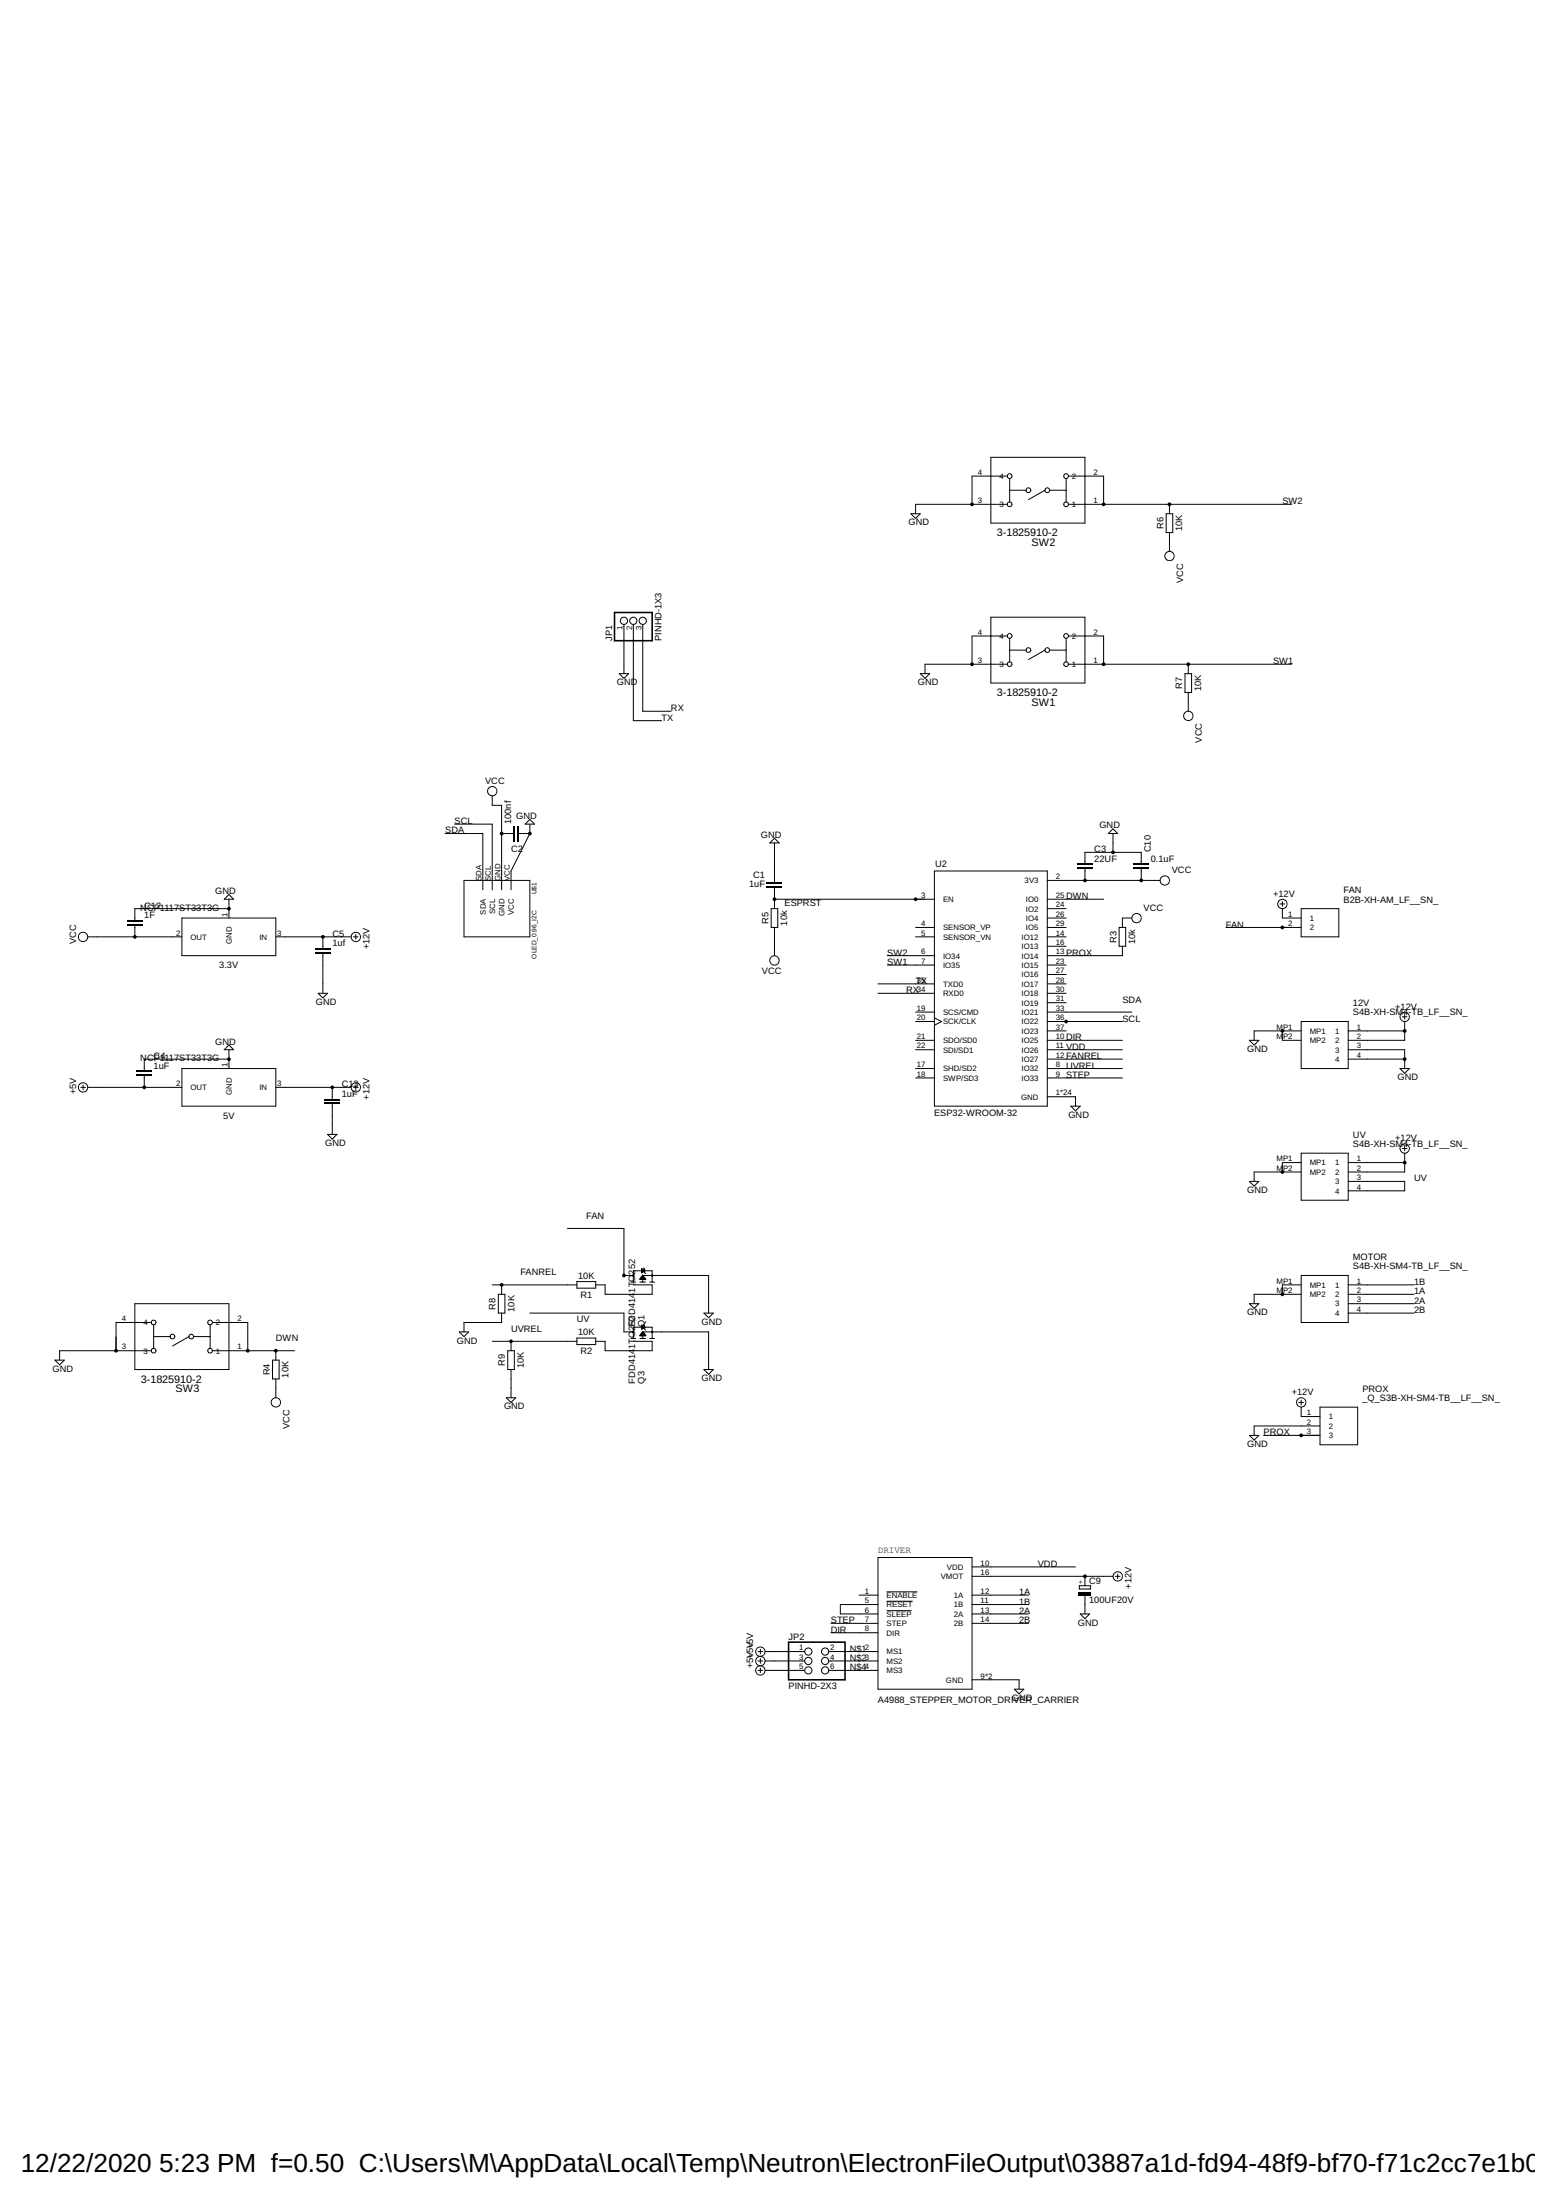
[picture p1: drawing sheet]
<svg xmlns="http://www.w3.org/2000/svg" width="210mm" height="297mm" viewBox="0 0 210 297" stroke-linecap="round" stroke-linejoin="round" font-family="sans-serif">
<g fill="none" stroke="#000" stroke-width=".13">
<path d="M123 69.4h1.2l-.6 .6zM133.8 61.7h12.7v8.9h-12.7zM136 64.3h-4.8v3.8M136 68.1h-12.4v1.3M136.3 64.6v3.2M136.3 66.2h2.2M141.1 66.2a.32 .32 0 0 1 .3-.3 .32 .32 0 0 1 .3 .3M141.1 66.2a.32 .32 0 0 0 .3 .3 .32 .32 0 0 0 .3-.3M141.1 66.2l-2.3 1.3M141.7 66.2h2.2M143.9 64.6v3.2M144.2 68.1h30.2"/>
<path d="M144.2 64.3h4.8v3.8M157.4 69.4h.9v2.5h-.9zM157.9 68.1v1.3M157.9 71.9v2.5M83.6 91h1.3l-.7 .6zM84.2 84.3v6.7M85.5 84.3v13h3.8M86.8 84.3v11.7h3.8M124.2 91h1.3l-.6 .6zM133.8 83.3h12.7v8.9h-12.7zM136 85.9h-4.8v3.8M136 89.7h-11.1v1.3"/>
<path d="M136.3 86.2v3.2M136.3 87.8h2.2M141.1 87.8a.32 .32 0 0 1 .3-.4 .32 .32 0 0 1 .3 .4M141.1 87.8a.32 .32 0 0 0 .3 .3 .32 .32 0 0 0 .3-.3M141.1 87.8l-2.3 1.2M141.7 87.8h2.2M143.9 86.2v3.2M144.2 89.7h30.2M144.2 85.9h4.8v3.8M160 91h.8v2.5h-.8zM160.4 89.7v1.3M160.4 93.5v2.5"/>
<path d="M60.1 112.5h5.1v7.6M61.4 111.3h5v8.8M62.6 118.9h8.9v7.6h-8.9zM66.4 107.5v1.2h1.3v11.4M67.7 112.5h1.5M70 112.5h1.5M71.5 111.3v1.2M71.5 112.5l-2.5 5.1v2.5M71.5 110.6l.7 .7h-1.3zM104.5 113.8v5.3M104.5 119.9v2.8M104.5 113.2l.7 .6h-1.3z"/>
<path d="M126.1 117.6h15.3v31.8h-15.3zM141.4 118.9h15.2M146.5 116.6v-1.5h7.6v1.5M146.5 117.3v1.6M150.2 111.9l.7 .6h-1.3zM150.2 112.5v2.6M154.1 117.3v1.6M11.9 126.5h12.7M18.2 125v1.5M24.6 124h12.6v5h-12.6zM30.9 122.7h-12.7v1.5M30.9 121.4v2.6"/>
<path d="M30.9 120.8l.6 .6h-1.2zM37.2 126.5h10.2M42.9 134.1h1.3l-.6 .6zM43.6 126.5v1.5M43.6 128.8v5.3M47.7 126.5h.6M48 126.2v.6M104.1 122.7h.9v2.5h-.9zM104.5 125.2v3.8M104.5 121.4h21.6M118.5 134.1h7.6M118.5 132.8h7.6"/>
<path d="M119.8 129h6.3M119.8 130.3h6.3M123.6 126.5h2.5M123.6 125.2h2.5M123.6 137.9h2.5M123.6 136.7h2.5M126.1 137.4l1 .5-1 .5M141.4 122.7h2.5M141.4 126.5h2.5M141.4 124h2.5M141.4 125.2h2.5M141.4 137.9h10.1"/>
<path d="M141.4 139.2h2.5M141.4 121.4h7.6M141.4 134.1h2.5M141.4 130.3h2.5M141.4 127.8h2.5M141.4 131.6h2.5M141.4 132.8h2.5M141.4 135.4h2.5M141.4 136.7h11.4M151.1 125.2h.9v2.6h-.9zM151.5 127.8v1.2h-10.1M152.8 124h-1.3v1.2"/>
<path d="M165.5 125.2h10.1M172.8 122h.6M173.1 122.7v1.3h2.5M173.1 139.2v1.3h2.5M173.1 121.7v.7M175.6 122.7h5.1v3.8h-5.1zM175.6 137.9h6.4v6.4h-6.4zM175.6 139.2h-6.3v1.3M182 139.2h7.6M189.3 137.3h.6M189.6 137.9v2.6h-7.6M189.6 137v.6"/>
<path d="M10.9 146.8h.6M11.2 146.5v.6M11.9 146.8h12.7M19.5 145.3v1.5M24.6 144.3h12.6v5.1h-12.6zM30.9 141.1l.6 .6h-1.2zM30.9 143h-11.4v1.5M30.9 141.7v2.6M37.2 146.8h10.2M44.2 153.2h1.3l-.6 .6zM44.9 146.8v1.5M44.9 149.1v4.1"/>
<path d="M47.7 146.8h.6M48 146.5v.6M123.6 144.3h2.5M123.6 140.5h2.5M123.6 141.7h2.5M123.6 145.5h2.5M141.4 144.3h10.1M141.4 140.5h10.1M141.4 141.7h10.1M141.4 143h10.1M141.4 148.1h3.8v1.3M141.4 145.5h10.1"/>
<path d="M144.5 149.4h1.3l-.6 .6zM168.7 140.5h1.2l-.6 .6zM168.7 159.5h1.2l-.6 .6zM175.6 155.7h6.4v6.4h-6.4zM175.6 157h-2.5v1.2M175.6 158.2h-6.3v1.3M182 141.7h7.6v2.6M182 143h7.6M182 157h7.6M182 159.5h7.6v1.3h-7.6M189 144.3h1.2l-.6 .6zM189.3 155.1h.6"/>
<path d="M189.6 155.7v2.5h-7.6M189.6 154.7v.7M18.2 176h12.7v8.9h-12.7zM20.4 178.6h-4.7v3.8M20.7 178.9v3.2M28.4 178.9v3.2M28.7 178.6h4.7v3.8M62 179.8h1.3l-.7 .7zM66.4 173.5h11.5M67.3 174.8h.9v2.5h-.9zM67.7 177.3v1.3h-5.1v1.2M67.7 173.5v1.3"/>
<path d="M71.5 177.3h12.7v2.5h1.3M76.6 165.9h7.6v6.3h1.3M77.9 173h2.5v.9h-2.5zM80.4 173.5h1.3v1.3h6.3v-1.3h-2.5M85.2 173.1h.6M85.5 173.1v-1.5h2.5v1.5M86.4 173.1h.7M86.8 173.1v-.9h8.9v5.1M86.9 178.8l.1 .1v.6l.1 .1M86.9 171.2l.1 .1v.5l.1 .2M87.7 173.1h.6M95 177.3h1.3l-.6 .6z"/>
<path d="M168.7 176h1.2l-.6 .7zM175.6 172.2h6.4v6.4h-6.4zM175.6 173.5h-2.5v1.3M175.6 174.8h-6.3v1.2M182 173.5h8.9M182 174.8h8.9M182 176h8.9M182 177.3h8.9M7.4 183.6h1.3l-.7 .7zM20.4 182.4h-12.4v1.2M20.7 180.5h2.3M25.5 180.5a.32 .32 0 0 1 .3-.4 .32 .32 0 0 1 .3 .4"/>
<path d="M25.5 180.5a.32 .32 0 0 0 .3 .3 .32 .32 0 0 0 .3-.3M25.5 180.5l-2.2 1.2M26.1 180.5h2.3M28.7 182.4h11.1M36.8 183.6h.9v2.6h-.9zM37.2 182.4v1.2M37.2 186.2v2.5M66.4 181.1h11.5M68.3 188.7h1.3l-.6 .7zM68.5 182.4h.9v2.5h-.9zM69 181.1v1.3M69 184.9v3.8"/>
<path d="M77.9 180.7h2.5v.8h-2.5zM80.4 181.1h1.3v1.3h6.3v-1.3h-2.5M85.2 180.7h.6M85.5 180.7v-1.5h2.5v1.5M86.4 180.7h.7M86.8 180.7v-.9h8.9v5.1M87.7 180.7h.6M95 184.9h1.3l-.6 .6zM168.7 193.8h1.2l-.6 .6zM170.6 193.8h7.6M175.3 189.4h.7M175.6 189v.7"/>
<path d="M175.6 190v1.3h2.6M178.2 190h5.1v5.1h-5.1zM178.2 192.5h-8.9v1.3M112.2 219.2h6.3M116 215.4h2.5M118.5 210.3h12.7v17.8h-12.7zM118.5 216.6h-5.1v1.3h5.1M119.7 214.9h4.1M119.7 216.2h3.5M119.7 217.5h3.4M131.2 215.4h7.6M131.2 216.6h7.6"/>
<path d="M131.2 217.9h7.6M131.2 219.2h7.6M131.2 211.6h14M131.2 212.8h19M145.7 214.1h1.5v.4h-1.5zM145.8 217.9h1.3l-.6 .6zM146.5 212.8v1.3M146.5 215.4v2.5M150.6 212.8h.6M150.9 212.5v.6M102.3 223h.7M102.3 224.3h.7"/>
<path d="M102.3 225.5h.7M102.6 222.7v.6M102.6 223.9v.7M102.6 225.2v.6M103.3 223h5.3M103.3 224.3h5.3M103.3 225.5h5.3M111.9 223h6.6M111.9 224.3h6.6M111.9 225.5h6.6M112.2 220.5h6.3M131.2 226.8h6.4v1.3"/>
<path d="M136.9 228.1h1.3l-.6 .6z"/>
<circle cx="136.3" cy="64.3" r=".32"/>
<circle cx="136.3" cy="68.1" r=".32"/>
<circle cx="138.8" cy="66.2" r=".32"/>
<circle cx="143.9" cy="64.3" r=".33"/>
<circle cx="143.9" cy="68.1" r=".33"/>
<circle cx="84.2" cy="83.8" r=".49"/>
<circle cx="85.5" cy="83.8" r=".49"/>
<circle cx="86.8" cy="83.8" r=".49"/>
<circle cx="136.3" cy="89.7" r=".31"/>
<circle cx="136.3" cy="85.9" r=".31"/>
<circle cx="138.8" cy="87.8" r=".31"/>
<circle cx="143.9" cy="85.9" r=".33"/>
<circle cx="143.9" cy="89.7" r=".32"/>
<circle cx="20.7" cy="178.6" r=".31"/>
<circle cx="28.4" cy="178.6" r=".33"/>
<circle cx="20.7" cy="182.4" r=".31"/>
<circle cx="23.3" cy="180.5" r=".31"/>
<circle cx="28.4" cy="182.4" r=".33"/>
<circle cx="109.1" cy="223" r=".49"/>
<circle cx="109.1" cy="225.5" r=".49"/>
<circle cx="109.1" cy="224.3" r=".49"/>
<circle cx="111.4" cy="223" r=".49"/>
<circle cx="111.4" cy="225.5" r=".49"/>
<circle cx="111.4" cy="224.3" r=".49"/>
</g>
<g fill="#000">
<path d="M157.3 74.6a.7 .7 0 0 1 1.1 .1 .7 .7 0 0 1-.4 1.1 .7 .7 0 0 1-.8-.7h.1a.57 .57 0 0 1 .8-.6 .57 .57 0 0 1 .2 1 .57 .57 0 0 1-1-.2v-.2h-.1z" fill-rule="evenodd"/>
<path d="M159.9 96.2a.7 .7 0 0 1 1.1 .1 .7 .7 0 0 1-.4 1 .7 .7 0 0 1-.9-.6h.1a.58 .58 0 0 1 .8-.6 .58 .58 0 0 1 .2 .9 .58 .58 0 0 1-.9-.1l-.1-.2h-.1z" fill-rule="evenodd"/>
<path d="M65.9 106.4a.7 .7 0 0 1 1.1 0 .7 .7 0 0 1-.4 1.1 .7 .7 0 0 1-.9-.7h.2a.58 .58 0 0 1 .8-.5 .58 .58 0 0 1 .2 .9 .58 .58 0 0 1-1-.2v-.2h-.2z" fill-rule="evenodd"/>
<path d="M156.7 118.4a.7 .7 0 0 1 1.1 .1 .7 .7 0 0 1-.4 1.1 .7 .7 0 0 1-.9-.7h.2a.58 .58 0 0 1 .7-.6 .58 .58 0 0 1 .2 1 .58 .58 0 0 1-.9-.2v-.2h-.2z" fill-rule="evenodd"/>
<path d="M10.7 126a.7 .7 0 0 1 1.1 .1 .7 .7 0 0 1-.4 1 .7 .7 0 0 1-.9-.6h.1a.58 .58 0 0 1 .9-.5 .58 .58 0 0 1 .1 1 .58 .58 0 0 1-.9-.3l-.1-.2h-.1z" fill-rule="evenodd"/>
<path d="M47.5 126a.7 .7 0 0 1 1.1 .1 .7 .7 0 0 1-.4 1.1 .7 .7 0 0 1-.9-.7h.2a.58 .58 0 0 1 .8-.5 .58 .58 0 0 1 .1 .9 .58 .58 0 0 1-.9-.2v-.2h-.2z" fill-rule="evenodd"/>
<path d="M104 129.2a.7 .7 0 0 1 1.1 .1 .7 .7 0 0 1-.4 1.1 .7 .7 0 0 1-.9-.7h.2a.57 .57 0 0 1 .8-.6 .57 .57 0 0 1 .1 1 .57 .57 0 0 1-.9-.2v-.2h-.2z" fill-rule="evenodd"/>
<path d="M152.9 123.5a.7 .7 0 0 1 1.1 .1 .7 .7 0 0 1-.4 1 .7 .7 0 0 1-.9-.6h.1a.58 .58 0 0 1 .8-.6 .58 .58 0 0 1 .2 1 .58 .58 0 0 1-.9-.2l-.1-.2h-.1z" fill-rule="evenodd"/>
<path d="M172.6 121.6a.7 .7 0 0 1 1.1 .1 .7 .7 0 0 1-.4 1 .7 .7 0 0 1-.9-.7h.1a.58 .58 0 0 1 .8-.5 .58 .58 0 0 1 .2 .9 .58 .58 0 0 1-.9-.1l-.1-.3h-.1z" fill-rule="evenodd"/>
<path d="M189.1 136.8a.7 .7 0 0 1 1.1 .1 .7 .7 0 0 1-.4 1.1 .7 .7 0 0 1-.9-.7h.1a.57 .57 0 0 1 .8-.6 .57 .57 0 0 1 .2 1 .57 .57 0 0 1-.9-.2l-.1-.2h-.1z" fill-rule="evenodd"/>
<path d="M10.7 146.4a.7 .7 0 0 1 1.1 0 .7 .7 0 0 1-.4 1.1 .7 .7 0 0 1-.9-.7h.1a.57 .57 0 0 1 .9-.5 .57 .57 0 0 1 .1 1 .57 .57 0 0 1-.9-.3l-.1-.2h-.1z" fill-rule="evenodd"/>
<path d="M47.5 146.4a.7 .7 0 0 1 1.1 0 .7 .7 0 0 1-.4 1.1 .7 .7 0 0 1-.9-.7h.2a.57 .57 0 0 1 .7-.6 .57 .57 0 0 1 .2 1 .57 .57 0 0 1-.9-.2v-.2h-.2z" fill-rule="evenodd"/>
<path d="M189.1 154.6a.7 .7 0 0 1 1.1 .1 .7 .7 0 0 1-.4 1 .7 .7 0 0 1-.9-.6h.1a.57 .57 0 0 1 .8-.6 .57 .57 0 0 1 .2 .9 .57 .57 0 0 1-.9-.1l-.1-.2h-.1z" fill-rule="evenodd"/>
<path d="M36.7 188.9a.7 .7 0 0 1 1.1 .1 .7 .7 0 0 1-.4 1 .7 .7 0 0 1-.9-.6h.2a.58 .58 0 0 1 .7-.6 .58 .58 0 0 1 .2 .9 .58 .58 0 0 1-.9-.2v-.1h-.2z" fill-rule="evenodd"/>
<path d="M175.1 188.9a.7 .7 0 0 1 1.1 .1 .7 .7 0 0 1-.4 1 .7 .7 0 0 1-.9-.6h.2a.58 .58 0 0 1 .7-.6 .58 .58 0 0 1 .3 .9 .58 .58 0 0 1-1-.2v-.1h-.2z" fill-rule="evenodd"/>
<path d="M145.6 214.9h1.7v.5h-1.7z" fill-rule="evenodd"/>
<path d="M150.3 212.4a.7 .7 0 0 1 1.2 .1 .7 .7 0 0 1-.4 1 .7 .7 0 0 1-.9-.7h.1a.58 .58 0 0 1 .8-.5 .58 .58 0 0 1 .2 .9 .58 .58 0 0 1-1-.2v-.2h-.1z" fill-rule="evenodd"/>
<path d="M102.1 222.5a.7 .7 0 0 1 1.1 .1 .7 .7 0 0 1-.4 1.1 .7 .7 0 0 1-.9-.7h.2a.57 .57 0 0 1 .7-.5 .57 .57 0 0 1 .2 .9 .57 .57 0 0 1-.9-.2v-.2h-.2z" fill-rule="evenodd"/>
<path d="M102.1 223.8a.7 .7 0 0 1 1.1 .1 .7 .7 0 0 1-.4 1 .7 .7 0 0 1-.9-.6h.2a.57 .57 0 0 1 .7-.6 .57 .57 0 0 1 .2 1 .57 .57 0 0 1-.9-.2v-.2h-.2z" fill-rule="evenodd"/>
<path d="M102.1 225.1a.7 .7 0 0 1 1.1 .1 .7 .7 0 0 1-.4 1 .7 .7 0 0 1-.9-.7h.2a.57 .57 0 0 1 .7-.5 .57 .57 0 0 1 .2 .9 .57 .57 0 0 1-.9-.2v-.2h-.2z" fill-rule="evenodd"/>
<circle cx="131.2" cy="68.1" r=".25"/>
<circle cx="149" cy="68.1" r=".25"/>
<circle cx="157.9" cy="68.1" r=".25"/>
<circle cx="131.2" cy="89.7" r=".25"/>
<circle cx="149" cy="89.7" r=".25"/>
<circle cx="160.4" cy="89.7" r=".25"/>
<circle cx="67.7" cy="112.5" r=".25"/>
<circle cx="71.5" cy="112.5" r=".25"/>
<circle cx="146.5" cy="118.9" r=".25"/>
<circle cx="150.2" cy="115.1" r=".25"/>
<circle cx="154.1" cy="118.9" r=".25"/>
<circle cx="18.2" cy="126.5" r=".25"/>
<circle cx="30.9" cy="122.7" r=".25"/>
<circle cx="43.6" cy="126.5" r=".25"/>
<circle cx="104.5" cy="121.4" r=".25"/>
<circle cx="123.6" cy="121.4" r=".25"/>
<circle cx="143.9" cy="137.9" r=".25"/>
<circle cx="173.1" cy="125.2" r=".25"/>
<circle cx="173.1" cy="139.2" r=".25"/>
<circle cx="189.6" cy="139.2" r=".25"/>
<circle cx="19.5" cy="146.8" r=".25"/>
<circle cx="30.9" cy="143" r=".25"/>
<circle cx="44.9" cy="146.8" r=".25"/>
<circle cx="173.1" cy="158.2" r=".25"/>
<circle cx="189.6" cy="157" r=".25"/>
<circle cx="189.6" cy="143" r=".25"/>
<circle cx="67.7" cy="173.5" r=".25"/>
<circle cx="84.2" cy="172.2" r=".25"/>
<circle cx="85.5" cy="172.2" r=".17"/>
<circle cx="85.5" cy="179.8" r=".17"/>
<circle cx="88" cy="172.2" r=".17"/>
<circle cx="88" cy="179.8" r=".17"/>
<circle cx="173.1" cy="174.8" r=".25"/>
<circle cx="15.7" cy="182.4" r=".25"/>
<circle cx="33.4" cy="182.4" r=".25"/>
<circle cx="37.2" cy="182.4" r=".25"/>
<circle cx="69" cy="181.1" r=".25"/>
<circle cx="175.6" cy="193.8" r=".25"/>
<circle cx="146.5" cy="212.8" r=".25"/>
</g>
<g fill="#000">
<path d="M131 68.1a.26 .26 0 0 1 .5 0 .26 .26 0 0 1-.5 0zM131 68.1a.25 .25 0 0 0 .5 0 .25 .25 0 0 0-.5 0z"/>
<path d="M148.7 68.1a.26 .26 0 0 1 .5 0 .26 .26 0 0 1-.5 0zM148.7 68.1a.25 .25 0 0 0 .5 0 .25 .25 0 0 0-.5 0z"/>
<path d="M157.3 74.6l.5-.2 .4 .1a.73 .73 0 0 1 .3 .8l-.3 .4-.2 .1-.5-.1-.3-.4v-.2h.1l.3-.5 .2-.1 .4 .1a.56 .56 0 0 1 .2 .7l-.4 .4-.4-.1-.3-.5h-.1zM157.3 74.6l-.1 .5h.1l.1 .3 .4 .2h.2l.3-.2 .1-.1v-.4l-.4-.4h-.2l-.4 .2-.1 .4h-.1v.2l.3 .4 .5 .1 .4-.3 .2-.4-.2-.5-.2-.1-.4-.1z"/>
<path d="M157.6 68.1a.26 .26 0 0 1 .5 0 .26 .26 0 0 1-.5 0zM157.6 68.1a.25 .25 0 0 0 .5 0 .25 .25 0 0 0-.5 0z"/>
<path d="M131 89.7a.26 .26 0 0 1 .5 0 .26 .26 0 0 1-.5 0zM131 89.7a.25 .25 0 0 0 .5 0 .25 .25 0 0 0-.5 0z"/>
<path d="M148.7 89.7a.26 .26 0 0 1 .5 0 .26 .26 0 0 1-.5 0zM148.7 89.7a.25 .25 0 0 0 .5 0 .25 .25 0 0 0-.5 0z"/>
<path d="M159.9 96.2l.4-.2 .5 .1a.71 .71 0 0 1 .3 .8l-.1 .2-.5 .2h-.4l-.4-.4v-.2h.1l.1-.2 .2-.3h.6a.57 .57 0 0 1 .3 .7l-.3 .3h-.6l-.3-.5h-.1zM159.9 96.2l-.2 .5h.1l.3 .5h.6l.3-.3v-.2v-.2l-.3-.3h-.6l-.2 .3-.1 .2h-.1l.2 .4 .4 .2h.2l.5-.2 .1-.4-.1-.5-.5-.2h-.2z"/>
<path d="M160.1 89.7a.3 .3 0 0 1 .6 0 .3 .3 0 0 1-.6 0zM160.1 89.7a.3 .3 0 0 0 .6 0 .3 .3 0 0 0-.6 0z"/>
<path d="M65.9 106.4l.4-.3 .5 .1a.71 .71 0 0 1 .3 .9l-.3 .3-.2 .1-.5-.1-.3-.3-.1-.3h.2v-.2l.3-.3h.5a.57 .57 0 0 1 .3 .7l-.3 .3h-.5l-.3-.5h-.2zM65.9 106.4l-.2 .4h.2l.3 .5h.5l.3-.3v-.2v-.2l-.3-.3h-.5l-.3 .3v.2h-.2l.2 .5 .4 .2h.3l.4-.2 .1-.5v-.2l-.3-.4-.5-.1z"/>
<path d="M67.5 112.5a.26 .26 0 0 1 .5 0 .26 .26 0 0 1-.5 0zM67.5 112.5a.25 .25 0 0 0 .5 0 .25 .25 0 0 0-.5 0z"/>
<path d="M69.2 111.5h.3v2.1h-.3zM69.2 111.5v2.1h.3v-2.1z"/>
<path d="M69.7 111.5h.3v2.1h-.3zM69.7 111.5v2.1h.3v-2.1z"/>
<path d="M71.3 112.5a.26 .26 0 0 1 .5 0 .26 .26 0 0 1-.5 0zM71.3 112.5a.25 .25 0 0 0 .5 0 .25 .25 0 0 0-.5 0z"/>
<path d="M103.5 119.1h2.1v.3h-2.1zM103.5 119.1v.3h2.1v-.3z"/>
<path d="M103.5 119.6h2.1v.3h-2.1zM103.5 119.6v.3h2.1v-.3z"/>
<path d="M145.4 117.1h2.1v.2h-2.1zM145.4 117.1v.2h2.1v-.2z"/>
<path d="M145.4 116.6h2.1v.2h-2.1zM145.4 116.6v.2h2.1v-.2z"/>
<path d="M146.2 118.9a.26 .26 0 0 1 .5 0 .26 .26 0 0 1-.5 0zM146.2 118.9a.25 .25 0 0 0 .5 0 .25 .25 0 0 0-.5 0z"/>
<path d="M150 115.1a.26 .26 0 0 1 .5 0 .26 .26 0 0 1-.5 0zM150 115.1a.25 .25 0 0 0 .5 0 .25 .25 0 0 0-.5 0z"/>
<path d="M153 117.1h2.1v.2h-2.1zM153 117.1v.2h2.1v-.2z"/>
<path d="M153 116.6h2.1v.2h-2.1zM153 116.6v.2h2.1v-.2z"/>
<path d="M153.8 118.9a.26 .26 0 0 1 .5 0 .26 .26 0 0 1-.5 0zM153.8 118.9a.25 .25 0 0 0 .5 0 .25 .25 0 0 0-.5 0z"/>
<path d="M156.7 118.4l.4-.2 .5 .1a.71 .71 0 0 1 .3 .8l-.1 .2-.4 .3-.5-.1-.3-.4-.1-.2h.2l.3-.5h.5a.57 .57 0 0 1 .3 .7l-.3 .3h-.5l-.3-.3v-.2h-.2zM156.7 118.4l-.2 .5h.2v.2l.3 .3h.5l.3-.3v-.2v-.2l-.3-.3h-.5l-.3 .5h-.2l.2 .4 .4 .3h.3l.4-.3 .1-.4-.1-.5-.4-.2h-.3z"/>
<path d="M10.7 126l.4-.2 .5 .1a.68 .68 0 0 1 .3 .8l-.2 .3-.4 .2-.4-.1-.2-.1-.2-.5h.1l.1-.2 .2-.3h.6l.3 .5-.1 .2-.2 .3h-.6l-.2-.3-.1-.2h-.1zM10.7 126l-.2 .5h.1l.1 .2 .2 .3h.6l.2-.3 .1-.2-.3-.5h-.6l-.2 .3-.1 .2h-.1l.2 .5 .4 .2h.2l.4-.2 .2-.5-.2-.5-.4-.2h-.2z"/>
<path d="M17.2 124.7h2v.3h-2zM17.2 124.7v.3h2v-.3z"/>
<path d="M17.2 124.2h2v.3h-2zM17.2 124.2v.3h2v-.3z"/>
<path d="M17.9 126.5a.3 .3 0 0 1 .6 0 .3 .3 0 0 1-.6 0zM18 126.5a.25 .25 0 0 0 .5 0 .25 .25 0 0 0-.5 0z"/>
<path d="M30.6 122.7a.3 .3 0 0 1 .6 0 .3 .3 0 0 1-.6 0zM30.7 122.7a.25 .25 0 0 0 .5 0 .25 .25 0 0 0-.5 0z"/>
<path d="M42.6 128.5h2v.3h-2zM42.6 128.5v.3h2v-.3z"/>
<path d="M42.6 128h2v.3h-2zM42.6 128v.3h2v-.3z"/>
<path d="M43.3 126.5a.26 .26 0 0 1 .5 0 .26 .26 0 0 1-.5 0zM43.3 126.5a.25 .25 0 0 0 .5 0 .25 .25 0 0 0-.5 0z"/>
<path d="M47.5 126l.4-.2 .5 .1a.71 .71 0 0 1 .3 .8l-.1 .3-.4 .2-.5-.1-.3-.4-.1-.2h.2l.3-.5h.5a.57 .57 0 0 1 .3 .7l-.3 .3h-.5l-.3-.3v-.2h-.2zM47.5 126l-.2 .5h.2v.2l.3 .3h.5l.3-.3v-.2v-.2l-.3-.3h-.5l-.3 .5h-.2l.2 .5 .4 .2h.3l.4-.2 .1-.5-.1-.5-.4-.2h-.3z"/>
<path d="M104 129.2l.4-.2 .5 .1a.68 .68 0 0 1 .3 .8l-.1 .2-.4 .3-.5-.1-.3-.4-.1-.2h.2l.2-.5h.6l.2 .1 .1 .4-.1 .3-.2 .2h-.6l-.1-.2-.1-.3h-.2zM104 129.2l-.2 .5h.2l.1 .3 .1 .2h.6l.2-.2 .1-.3-.1-.4-.2-.1h-.6l-.2 .5h-.2l.1 .2 .3 .4 .5 .1 .4-.3 .1-.4-.1-.5-.4-.2h-.3z"/>
<path d="M104.3 121.4a.26 .26 0 0 1 .5 0 .26 .26 0 0 1-.5 0zM104.3 121.4a.25 .25 0 0 0 .5 0 .25 .25 0 0 0-.5 0z"/>
<path d="M123.3 121.4a.26 .26 0 0 1 .5 0 .26 .26 0 0 1-.5 0zM123.3 121.4a.25 .25 0 0 0 .5 0 .25 .25 0 0 0-.5 0z"/>
<path d="M143.7 137.9a.26 .26 0 0 1 .5 0 .26 .26 0 0 1-.5 0zM143.7 137.9a.25 .25 0 0 0 .5 0 .25 .25 0 0 0-.5 0z"/>
<path d="M152.9 123.5l.4-.2 .5 .1a.71 .71 0 0 1 .3 .8l-.1 .2-.5 .3-.4-.1-.3-.4-.1-.2h.1l.3-.5h.6a.57 .57 0 0 1 .3 .7l-.3 .3h-.6l-.2-.3-.1-.2h-.1zM152.9 123.5l-.2 .5h.1l.1 .2 .2 .3h.6l.3-.3v-.2v-.2l-.3-.3h-.6l-.3 .5h-.1l.2 .4 .4 .3h.2l.5-.3 .1-.4-.1-.5-.5-.2h-.2z"/>
<path d="M172.6 121.6l.4-.2 .5 .1a.71 .71 0 0 1 .3 .8l-.1 .2-.5 .2h-.4l-.4-.4v-.3h.1l.3-.4h.6a.57 .57 0 0 1 .3 .7l-.3 .3h-.6l-.2-.3-.1-.3h-.1zM172.6 121.6l-.2 .4h.1l.1 .3 .2 .3h.6l.3-.3v-.3v-.1l-.3-.3h-.6l-.3 .4h-.1l.2 .5 .4 .2h.2l.5-.2 .1-.5-.1-.4-.5-.2h-.2z"/>
<path d="M172.8 139.2a.3 .3 0 0 1 .6 0 .3 .3 0 0 1-.6 0zM172.8 139.2a.3 .3 0 0 0 .6 0 .3 .3 0 0 0-.6 0z"/>
<path d="M172.8 125.2a.3 .3 0 0 1 .6 0 .3 .3 0 0 1-.6 0zM172.8 125.2a.3 .3 0 0 0 .6 0 .3 .3 0 0 0-.6 0z"/>
<path d="M189.1 136.8l.4-.2 .5 .1a.71 .71 0 0 1 .3 .8l-.3 .4-.3 .1-.4-.1-.3-.4-.1-.2h.1l.2-.4 .3-.2 .4 .1a.56 .56 0 0 1 .3 .7l-.3 .3h-.6l-.1-.1-.2-.4h-.1zM189.1 136.8l-.2 .5h.1l.2 .4 .3 .2 .4-.1 .2-.1 .1-.4-.1-.4-.2-.1-.4-.1-.3 .2-.2 .4h-.1l.1 .2 .3 .4 .2 .1 .5-.1 .3-.4v-.2l-.2-.5-.4-.2h-.2z"/>
<path d="M189.4 139.2a.26 .26 0 0 1 .5 0 .26 .26 0 0 1-.5 0zM189.4 139.2a.25 .25 0 0 0 .5 0 .25 .25 0 0 0-.5 0z"/>
<path d="M10.7 146.4l.4-.3 .5 .1a.67 .67 0 0 1 .3 .8l-.3 .4-.5 .1-.2-.1-.2-.1-.2-.5h.1l.1-.2 .2-.3h.6l.3 .5-.3 .5h-.6l-.2-.3-.1-.2h-.1zM10.7 146.4l-.2 .4h.1l.1 .2 .2 .3h.6l.3-.5-.3-.5h-.6l-.2 .3-.1 .2h-.1l.2 .5 .2 .1 .4 .1 .4-.2 .2-.5-.2-.4-.4-.3h-.2z"/>
<path d="M18.5 145h2v.3h-2zM18.5 145v.3h2v-.3z"/>
<path d="M18.5 144.5h2v.3h-2zM18.5 144.5v.3h2v-.3z"/>
<path d="M19.2 146.8a.26 .26 0 0 1 .5 0 .26 .26 0 0 1-.5 0zM19.2 146.8a.25 .25 0 0 0 .5 0 .25 .25 0 0 0-.5 0z"/>
<path d="M30.6 143a.3 .3 0 0 1 .6 0 .3 .3 0 0 1-.6 0zM30.7 143a.25 .25 0 0 0 .5 0 .25 .25 0 0 0-.5 0z"/>
<path d="M43.8 148.8h2.1v.3h-2.1zM43.8 148.8v.3h2.1v-.3z"/>
<path d="M43.8 148.3h2.1v.3h-2.1zM43.8 148.3v.3h2.1v-.3z"/>
<path d="M44.6 146.8a.26 .26 0 0 1 .5 0 .26 .26 0 0 1-.5 0zM44.6 146.8a.25 .25 0 0 0 .5 0 .25 .25 0 0 0-.5 0z"/>
<path d="M47.5 146.4l.4-.3 .5 .1a.69 .69 0 0 1 .3 .8l-.3 .4-.2 .1-.5-.1-.3-.4-.1-.2h.2l.3-.5h.5a.56 .56 0 0 1 .3 .7l-.3 .3h-.5l-.3-.5h-.2zM47.5 146.4l-.2 .4h.2l.1 .4 .3 .2 .4-.1 .2-.1 .1-.2v-.4l-.3-.3h-.2h-.3l-.2 .2-.1 .3h-.2l.1 .2 .3 .4 .5 .1 .4-.2 .1-.5-.1-.4-.4-.3h-.3z"/>
<path d="M172.8 158.2a.3 .3 0 0 1 .6 0 .3 .3 0 0 1-.6 0zM172.8 158.2a.3 .3 0 0 0 .6 0 .3 .3 0 0 0-.6 0z"/>
<path d="M189.1 154.6l.4-.2 .5 .1a.69 .69 0 0 1 .3 .8l-.3 .4-.5 .1-.4-.3-.2-.4h.1a.59 .59 0 0 1 .5-.6l.4 .1a.56 .56 0 0 1 .3 .7l-.3 .3a.54 .54 0 0 1-.7-.2l-.2-.3h-.1zM189.1 154.6l-.2 .5h.1l.2 .3 .3 .2h.4l.3-.3v-.4l-.1-.2-.4-.2h-.2l-.3 .2-.2 .4h-.1l.1 .2 .3 .4 .2 .1 .5-.1 .3-.4v-.2l-.2-.5-.4-.2h-.2z"/>
<path d="M189.4 143a.26 .26 0 0 1 .5 0 .26 .26 0 0 1-.5 0zM189.4 143a.25 .25 0 0 0 .5 0 .25 .25 0 0 0-.5 0z"/>
<path d="M189.4 157a.26 .26 0 0 1 .5 0 .26 .26 0 0 1-.5 0zM189.4 157a.25 .25 0 0 0 .5 0 .25 .25 0 0 0-.5 0z"/>
<path d="M67.5 173.5a.26 .26 0 0 1 .5 0 .26 .26 0 0 1-.5 0zM67.5 173.5a.25 .25 0 0 0 .5 0 .25 .25 0 0 0-.5 0z"/>
<path d="M84 172.2a.26 .26 0 0 1 .5 0 .26 .26 0 0 1-.5 0zM84 172.2a.25 .25 0 0 0 .5 0 .25 .25 0 0 0-.5 0z"/>
<path d="M85.3 179.8a.2 .2 0 0 1 .4 0 .2 .2 0 0 1-.4 0zM85.3 179.8a.2 .2 0 0 0 .4 0 .2 .2 0 0 0-.4 0z"/>
<path d="M85.3 172.2a.2 .2 0 0 1 .4 0 .2 .2 0 0 1-.4 0zM85.3 172.2a.2 .2 0 0 0 .4 0 .2 .2 0 0 0-.4 0z"/>
<path d="M87.9 179.8a.17 .17 0 0 1 .3 0 .17 .17 0 0 1-.3 0zM87.9 179.8a.17 .17 0 0 0 .3 0 .17 .17 0 0 0-.3 0z"/>
<path d="M87.9 172.2a.17 .17 0 0 1 .3 0 .17 .17 0 0 1-.3 0zM87.9 172.2a.17 .17 0 0 0 .3 0 .17 .17 0 0 0-.3 0z"/>
<path d="M172.8 174.8a.3 .3 0 0 1 .6 0 .3 .3 0 0 1-.6 0zM172.8 174.8a.3 .3 0 0 0 .6 0 .3 .3 0 0 0-.6 0z"/>
<path d="M15.4 182.4a.26 .26 0 0 1 .5 0 .26 .26 0 0 1-.5 0zM15.4 182.4a.25 .25 0 0 0 .5 0 .25 .25 0 0 0-.5 0z"/>
<path d="M33.2 182.4a.26 .26 0 0 1 .5 0 .26 .26 0 0 1-.5 0zM33.2 182.4a.25 .25 0 0 0 .5 0 .25 .25 0 0 0-.5 0z"/>
<path d="M36.7 188.9l.4-.2h.5a.71 .71 0 0 1 .3 .9l-.1 .2-.4 .2h-.5l-.3-.4-.1-.2h.2v-.3l.3-.3h.5a.57 .57 0 0 1 .3 .7l-.3 .3h-.5l-.3-.4h-.2zM36.7 188.9l-.2 .5h.2l.3 .4h.5l.3-.3v-.1v-.3l-.3-.3h-.5l-.3 .3v.3h-.2l.2 .4 .4 .2h.3l.4-.2 .1-.4v-.3l-.3-.4h-.5z"/>
<path d="M37 182.4a.26 .26 0 0 1 .5 0 .26 .26 0 0 1-.5 0zM37 182.4a.25 .25 0 0 0 .5 0 .25 .25 0 0 0-.5 0z"/>
<path d="M68.7 181.1a.26 .26 0 0 1 .5 0 .26 .26 0 0 1-.5 0zM68.7 181.1a.25 .25 0 0 0 .5 0 .25 .25 0 0 0-.5 0z"/>
<path d="M175.1 188.9l.4-.2h.5a.71 .71 0 0 1 .3 .9l-.1 .2-.4 .2h-.5l-.3-.4-.1-.2h.2v-.3l.3-.3h.5a.57 .57 0 0 1 .3 .7l-.3 .3h-.5l-.3-.4h-.2zM175.1 188.9l-.2 .5h.2l.3 .4h.5l.3-.3v-.1v-.3l-.3-.3h-.5l-.3 .3v.3h-.2l.2 .4 .4 .2h.3l.4-.2 .1-.4v-.3l-.3-.4h-.5z"/>
<path d="M175.4 193.8a.26 .26 0 0 1 .5 0 .26 .26 0 0 1-.5 0zM175.4 193.8a.25 .25 0 0 0 .5 0 .25 .25 0 0 0-.5 0z"/>
<path d="M145.6 214.9h1.7v.5h-1.7zM145.6 214.9v.5h1.7v-.5z"/>
<path d="M146.2 212.8a.26 .26 0 0 1 .5 0 .26 .26 0 0 1-.5 0zM146.2 212.8a.25 .25 0 0 0 .5 0 .25 .25 0 0 0-.5 0z"/>
<path d="M150.3 212.4l.5-.2h.4a.71 .71 0 0 1 .3 .9l-.1 .2-.4 .2-.5-.1-.3-.3v-.3h.1l.3-.5h.6a.57 .57 0 0 1 .2 .7l-.2 .3h-.6l-.3-.3v-.2h-.1zM150.3 212.4l-.1 .4h.1v.2l.3 .3h.6l.2-.3v-.2v-.2l-.2-.3h-.6l-.3 .5h-.1l.1 .5 .5 .2h.2l.4-.2 .2-.5-.2-.4-.4-.2h-.2z"/>
<path d="M102.1 222.5l.4-.2 .5 .1a.68 .68 0 0 1 .3 .8l-.1 .3-.4 .2-.5-.1-.3-.4-.1-.2h.2l.2-.5h.6l.2 .1 .1 .4-.1 .4-.2 .1h-.6l-.1-.1-.1-.4h-.2zM102.1 222.5l-.2 .5h.2l.1 .4 .1 .1h.6l.2-.1 .1-.4-.1-.4-.2-.1h-.6l-.2 .5h-.2l.1 .2 .3 .4 .5 .1 .4-.2 .1-.5-.1-.5-.4-.2h-.3z"/>
<path d="M102.1 223.8l.4-.2 .5 .1a.68 .68 0 0 1 .3 .8l-.1 .2-.4 .3-.5-.1-.3-.4-.1-.2h.2l.2-.5h.6l.2 .1 .1 .4-.1 .3-.2 .2h-.6l-.1-.2-.1-.3h-.2zM102.1 223.8l-.2 .5h.2l.1 .3 .1 .2h.6l.2-.2 .1-.3-.1-.4-.2-.1h-.6l-.2 .5h-.2l.1 .2 .3 .4 .5 .1 .4-.3 .1-.4-.1-.5-.4-.2h-.3z"/>
<path d="M102.1 225.1l.4-.2h.5a.68 .68 0 0 1 .3 .9l-.1 .2-.4 .2-.5-.1-.3-.3-.1-.3h.2l.2-.5h.6l.2 .2 .1 .3-.1 .4-.2 .1h-.6l-.1-.1-.1-.4h-.2zM102.1 225.1l-.2 .4h.2l.1 .4 .1 .1h.6l.2-.1 .1-.4-.1-.3-.2-.2h-.6l-.2 .5h-.2l.1 .3 .3 .3 .5 .1 .4-.2 .1-.5-.1-.4-.4-.2h-.3z"/>
</g>
<g fill="none" stroke="#000" stroke-width=".25">
<path d="M69.4 111.5v2.1M69.9 111.5v2.1M103.5 119.3h2.1M103.5 119.8h2.1M145.4 117.2h2.1M145.4 116.7h2.1M153 117.2h2.1M153 116.7h2.1M17.2 124.8h2M17.2 124.3h2M42.6 128.7h2M42.6 128.1h2"/>
<path d="M18.5 145.2h2M18.5 144.7h2M43.8 149h2.1M43.8 148.5h2.1"/>
</g>
<path d="M83 82.7h5v3.8h-5zM106.4 221.7h7.7v5.1h-7.7z" fill="none" stroke="#000" stroke-width=".21"/>
<g fill="#000" stroke="#000" stroke-width=".13">
<path d="M86.6 178.9l.5 .3-.5 .3z" fill-rule="evenodd"/>
<path d="M86.6 171.3l.5 .3-.5 .3z" fill-rule="evenodd"/>
<path d="M86.8 179.8l.4 .6h-.8z" fill-rule="evenodd"/>
<path d="M86.8 172.1l.4 .7h-.8z" fill-rule="evenodd"/>
</g>
<g font-size="3.5">
<text x="2.8" y="293.2">12/22/2020</text>
<text x="21.5" y="293.2">5:23 PM f=0.50 C:\Users\M\AppData\Local\Temp\Neutron\ElectronFileOutput\03887a1d-fd94-48f9-bf70-f71c2cc7e1b0\W</text>
</g>
<g font-size="1.5">
<text x="134.6" y="72.4">3-1825910-2</text>
<text x="139.2" y="73.7">SW2</text>
<text x="134.6" y="94">3-1825910-2</text>
<text x="139.2" y="95.3">SW1</text>
<text x="19" y="186.7">3-1825910-2</text>
<text x="23.7" y="188">SW3</text>
</g>
<g font-size="1.2">
<text x="122.6" y="71">GND</text>
<text x="157" y="71.4" transform="rotate(-90 157 71.4)">R6</text>
<text x="159.6" y="71.7" transform="rotate(-90 159.6 71.7)">10K</text>
<text x="173.1" y="68.1">SW2</text>
<text x="159.7" y="78.7" transform="rotate(-90 159.7 78.7)">VCC</text>
<text x="82.6" y="86.5" transform="rotate(-90 82.6 86.5)">JP1</text>
<text x="89.3" y="86.5" transform="rotate(-90 89.3 86.5)">PINHD-1X3</text>
<text x="171.8" y="89.7">SW1</text>
<text x="83.3" y="92.5">GND</text>
<text x="123.9" y="92.5">GND</text>
<text x="159.6" y="93" transform="rotate(-90 159.6 93)">R7</text>
<text x="162.1" y="93.3" transform="rotate(-90 162.1 93.3)">10K</text>
<text x="89.3" y="97.3">TX</text>
<text x="90.6" y="96">RX</text>
<text x="162.3" y="100.3" transform="rotate(-90 162.3 100.3)">VCC</text>
<text x="65.5" y="105.9">VCC</text>
<text x="60.1" y="112.5">SDA</text>
<text x="61.4" y="111.3">SCL</text>
<text x="69" y="111.3" transform="rotate(-90 69 111.3)">100nf</text>
<text x="69.7" y="110.6">GND</text>
<text x="102.7" y="113.1">GND</text>
<text x="148.4" y="111.8">GND</text>
<text x="69" y="115.1">C2</text>
<text x="101.1" y="119.8">1uF</text>
<text x="101.7" y="118.5">C1</text>
<text x="126.2" y="117.1">U2</text>
<text x="147.7" y="116.3">22UF</text>
<text x="147.7" y="115.1">C3</text>
<text x="155.3" y="115.1" transform="rotate(-90 155.3 115.1)">C10</text>
<text x="155.3" y="116.3">0.1uF</text>
<text x="158.2" y="117.9">VCC</text>
<text x="18.9" y="122.9">NCC1P21117ST33T3G</text>
<text x="19.5" y="124">1F</text>
<text x="29.1" y="120.7">GND</text>
<text x="103.7" y="124.8" transform="rotate(-90 103.7 124.8)">R5</text>
<text x="105.9" y="122.3">ESPRST</text>
<text x="106.3" y="125" transform="rotate(-90 106.3 125)">10k</text>
<text x="143.9" y="121.4">DWN</text>
<text x="154.4" y="123">VCC</text>
<text x="165.5" y="125.2">FAN</text>
<text x="171.8" y="121.1">+12V</text>
<text x="181.4" y="121.9">B2B-XH-AM_LF__SN_</text>
<text x="181.4" y="120.6">FAN</text>
<text x="10.3" y="127.5" transform="rotate(-90 10.3 127.5)">VCC</text>
<text x="29.6" y="130.8">3.3V</text>
<text x="44.9" y="127.8">1uf</text>
<text x="44.9" y="126.5">C5</text>
<text x="49.9" y="128.2" transform="rotate(-90 49.9 128.2)">+12V</text>
<text x="102.8" y="131.5">VCC</text>
<text x="119.8" y="130.3">SW1</text>
<text x="119.8" y="129">SW2</text>
<text x="143.9" y="129">PROX</text>
<text x="150.7" y="127.3" transform="rotate(-90 150.7 127.3)">R3</text>
<text x="153.2" y="127.5" transform="rotate(-90 153.2 127.5)">10k</text>
<text x="42.6" y="135.7">GND</text>
<text x="122.3" y="134.1">RX</text>
<text x="123.6" y="132.8">TX</text>
<text x="151.5" y="137.9">SCL</text>
<text x="151.5" y="135.4">SDA</text>
<text x="182.6" y="137.1">S4B-XH-SM4-TB_LF__SN_</text>
<text x="182.6" y="135.8">12V</text>
<text x="188.3" y="136.3">+12V</text>
<text x="18.9" y="143.3">NCC4</text>
<text x="20.8" y="143.3">P1117ST33T3G</text>
<text x="29.1" y="141">GND</text>
<text x="143.9" y="140.5">DIR</text>
<text x="143.9" y="141.7">VDD</text>
<text x="143.9" y="143">FANREL</text>
<text x="168.3" y="142.1">GND</text>
<text x="10.3" y="147.8" transform="rotate(-90 10.3 147.8)">+5V</text>
<text x="20.7" y="144.3">1uF</text>
<text x="46.1" y="148.1">1uF</text>
<text x="46.1" y="146.8">C13</text>
<text x="49.9" y="148.5" transform="rotate(-90 49.9 148.5)">+12V</text>
<text x="143.9" y="144.3">UVREL</text>
<text x="143.9" y="145.5">STEP</text>
<text x="188.7" y="145.9">GND</text>
<text x="30.1" y="151.1">5V</text>
<text x="43.9" y="154.8">GND</text>
<text x="126.1" y="150.7">ESP32-WROOM-32</text>
<text x="144.2" y="150.9">GND</text>
<text x="182.6" y="154.9">S4B-XH-SM4-TB_LF__SN_</text>
<text x="182.6" y="153.6">UV</text>
<text x="188.3" y="154.1">+12V</text>
<text x="168.3" y="161.1">GND</text>
<text x="190.9" y="159.5">UV</text>
<text x="79.1" y="164.6">FAN</text>
<text x="70.3" y="172.2">FANREL</text>
<text x="78" y="172.7">10K</text>
<text x="182.6" y="171.4">S4B-XH-SM4-TB_LF__SN_</text>
<text x="182.6" y="170.1">MOTOR</text>
<text x="190.9" y="173.5">1B</text>
<text x="66.9" y="176.8" transform="rotate(-90 66.9 176.8)">R8</text>
<text x="69" y="179.8">UVREL</text>
<text x="69.4" y="177.1" transform="rotate(-90 69.4 177.1)">10K</text>
<text x="77.9" y="178.6">UV</text>
<text x="78.3" y="175.2">R1</text>
<text x="85.7" y="179" transform="rotate(-90 85.7 179)">52</text>
<text x="85.7" y="174.5" transform="rotate(-90 85.7 174.5)">1TO252</text>
<text x="87" y="179.2" transform="rotate(-90 87 179.2)">Q1</text>
<text x="94.7" y="178.9">GND</text>
<text x="168.3" y="177.6">GND</text>
<text x="190.9" y="174.7">1A</text>
<text x="190.9" y="176">2A</text>
<text x="190.9" y="177.3">2B</text>
<text x="7.1" y="185.2">GND</text>
<text x="36.4" y="185.7" transform="rotate(-90 36.4 185.7)">R4</text>
<text x="37.2" y="181.1">DWN</text>
<text x="61.7" y="181.4">GND</text>
<text x="68.2" y="184.4" transform="rotate(-90 68.2 184.4)">R9</text>
<text x="70.7" y="184.7" transform="rotate(-90 70.7 184.7)">10K</text>
<text x="78" y="180.3">10K</text>
<text x="78.3" y="182.8">R2</text>
<text x="85.7" y="182.1" transform="rotate(-90 85.7 182.1)">1TO2FDD414</text>
<text x="39" y="186" transform="rotate(-90 39 186)">10K</text>
<text x="68" y="190.3">GND</text>
<text x="85.7" y="186.8" transform="rotate(-90 85.7 186.8)">FDD414</text>
<text x="87" y="186.8" transform="rotate(-90 87 186.8)">Q3</text>
<text x="94.7" y="186.5">GND</text>
<text x="174.4" y="188.4">+12V</text>
<text x="183.9" y="189.2">_Q_S3B-XH-SM4-TB__LF__SN_</text>
<text x="183.9" y="187.9">PROX</text>
<text x="39.1" y="192.9" transform="rotate(-90 39.1 192.9)">VCC</text>
<text x="168.3" y="195.4">GND</text>
<text x="170.6" y="193.8">PROX</text>
<text x="118.5" y="209.7">DRIVER</text>
<text x="137.6" y="215.4">1A</text>
<text x="140.1" y="211.6">VDD</text>
<text x="147" y="213.9">C9</text>
<text x="152.7" y="214.5" transform="rotate(-90 152.7 214.5)">+12V</text>
<text x="106.4" y="221.4">JP2</text>
<text x="112.2" y="219.2">STEP</text>
<text x="112.2" y="220.5">DIR</text>
<text x="137.6" y="216.6">1B</text>
<text x="137.6" y="217.9">2A</text>
<text x="137.6" y="219.2">2B</text>
<text x="145.5" y="219.5">GND</text>
<text x="147" y="216.4">100UF20V</text>
<text x="101.7" y="225.2" transform="rotate(-90 101.7 225.2)">+5+5+5V</text>
<text x="101.7" y="223.8" transform="rotate(-90 101.7 223.8)">V V</text>
<text x="114.7" y="223">N$1</text>
<text x="114.7" y="224.3">N$2</text>
<text x="114.7" y="225.5">N$4</text>
<text x="106.4" y="228.1">PINHD-2X3</text>
<text x="118.5" y="230">A4988_STEPPER_MOTOR_DRIVER_CARRIER</text>
<text x="136.6" y="229.7">GND</text>
</g>
<g font-size="1.1">
<text x="132" y="64.1">4</text>
<text x="134.9" y="64.7">4</text>
<text x="144.7" y="64.7">2</text>
<text x="147.6" y="64.1">2</text>
<text x="132" y="67.9">3</text>
<text x="134.9" y="68.5">3</text>
<text x="144.7" y="68.5">1</text>
<text x="147.6" y="67.9">1</text>
<text x="84" y="85.1" transform="rotate(-90 84 85.1)">1</text>
<text x="85.3" y="85.1" transform="rotate(-90 85.3 85.1)">2</text>
<text x="86.6" y="85.1" transform="rotate(-90 86.6 85.1)">3</text>
<text x="132" y="89.5">3</text>
<text x="132" y="85.7">4</text>
<text x="134.9" y="86.3">4</text>
<text x="144.7" y="86.3">2</text>
<text x="147.6" y="89.5">1</text>
<text x="147.6" y="85.7">2</text>
<text x="134.9" y="90.1">3</text>
<text x="144.7" y="90.1">1</text>
<text x="65" y="119" transform="rotate(-90 65 119)">SDA</text>
<text x="66.3" y="119" transform="rotate(-90 66.3 119)">SCL</text>
<text x="67.5" y="119" transform="rotate(-90 67.5 119)">GND</text>
<text x="68.8" y="119" transform="rotate(-90 68.8 119)">VCC</text>
<text x="138.3" y="119.3">3V3</text>
<text x="142.5" y="118.7">2</text>
<text x="30.7" y="123.8" transform="rotate(-90 30.7 123.8)">1</text>
<text x="65.6" y="123.5" transform="rotate(-90 65.6 123.5)">SDA</text>
<text x="66.8" y="123.4" transform="rotate(-90 66.8 123.4)">SCL</text>
<text x="68.1" y="123.7" transform="rotate(-90 68.1 123.7)">GND</text>
<text x="69.4" y="123.5" transform="rotate(-90 69.4 123.5)">VCC</text>
<text x="124.4" y="121.2">3</text>
<text x="124.4" y="125.1">4</text>
<text x="127.3" y="121.8">EN</text>
<text x="127.3" y="125.6">SENSOR_VP</text>
<text x="138.5" y="123.1">IO2</text>
<text x="138.5" y="121.8">IO0</text>
<text x="138.5" y="124.3">IO4</text>
<text x="138.5" y="125.6">IO5</text>
<text x="142.5" y="122.5">24</text>
<text x="142.5" y="121.2">25</text>
<text x="142.5" y="123.8">26</text>
<text x="142.5" y="125.1">29</text>
<text x="173.9" y="123.8">1</text>
<text x="173.9" y="125.1">2</text>
<text x="176.8" y="124.3">1</text>
<text x="176.8" y="125.6">2</text>
<text x="23.8" y="126.3">2</text>
<text x="25.7" y="126.9">OUT</text>
<text x="31.3" y="127.5" transform="rotate(-90 31.3 127.5)">GND</text>
<text x="35" y="126.9">IN</text>
<text x="37.4" y="126.3">3</text>
<text x="124.4" y="126.3">5</text>
<text x="124.4" y="128.9">6</text>
<text x="124.4" y="130.1">7</text>
<text x="127.3" y="126.9">SENSOR_VN</text>
<text x="127.3" y="129.4">IO34</text>
<text x="127.3" y="130.7">IO35</text>
<text x="137.9" y="129.4">IO14</text>
<text x="137.9" y="126.9">IO12</text>
<text x="137.9" y="128.2">IO13</text>
<text x="137.9" y="130.7">IO15</text>
<text x="137.9" y="132">IO16</text>
<text x="142.5" y="128.9">13</text>
<text x="142.5" y="126.3">14</text>
<text x="142.5" y="127.6">16</text>
<text x="142.5" y="130.1">23</text>
<text x="142.5" y="131.4">27</text>
<text x="123.8" y="133.9">34</text>
<text x="123.8" y="132.7">35</text>
<text x="123.8" y="136.5">19</text>
<text x="123.8" y="137.7">20</text>
<text x="127.3" y="134.5">RXD0</text>
<text x="127.3" y="133.2">TXD0</text>
<text x="127.3" y="137">SCS/CMD</text>
<text x="137.9" y="133.2">IO17</text>
<text x="137.9" y="134.5">IO18</text>
<text x="137.9" y="135.8">IO19</text>
<text x="137.9" y="137">IO21</text>
<text x="142.5" y="132.7">28</text>
<text x="142.5" y="133.9">30</text>
<text x="142.5" y="135.2">31</text>
<text x="142.5" y="136.5">33</text>
<text x="142.5" y="137.7">36</text>
<text x="123.8" y="140.3">21</text>
<text x="123.8" y="141.6">22</text>
<text x="127.3" y="138.3">SCK/CLK</text>
<text x="127.3" y="140.8">SDO/SD0</text>
<text x="127.3" y="142.1">SDI/SD1</text>
<text x="137.9" y="140.8">IO25</text>
<text x="137.9" y="142.1">IO26</text>
<text x="137.9" y="143.4">IO27</text>
<text x="137.9" y="138.3">IO22</text>
<text x="137.9" y="139.6">IO23</text>
<text x="142.5" y="140.3">10</text>
<text x="142.5" y="141.6">11</text>
<text x="142.5" y="142.8">12</text>
<text x="142.5" y="139">37</text>
<text x="172.3" y="139">MP1</text>
<text x="172.3" y="140.3">MP2</text>
<text x="176.8" y="139.6">MP1</text>
<text x="176.8" y="140.8">MP2</text>
<text x="180.2" y="139.6">1</text>
<text x="180.2" y="140.8">2</text>
<text x="180.2" y="142.1">3</text>
<text x="180.2" y="143.4">4</text>
<text x="183.2" y="139">1</text>
<text x="183.2" y="140.3">2</text>
<text x="183.2" y="141.6">3</text>
<text x="183.2" y="142.8">4</text>
<text x="23.8" y="146.6">2</text>
<text x="25.7" y="147.2">OUT</text>
<text x="30.7" y="144.1" transform="rotate(-90 30.7 144.1)">1</text>
<text x="31.3" y="147.8" transform="rotate(-90 31.3 147.8)">GND</text>
<text x="35" y="147.2">IN</text>
<text x="37.4" y="146.6">3</text>
<text x="123.8" y="144.1">17</text>
<text x="123.8" y="145.4">18</text>
<text x="127.3" y="144.7">SHD/SD2</text>
<text x="127.3" y="145.9">SWP/SD3</text>
<text x="137.8" y="148.5">GND</text>
<text x="137.9" y="145.9">IO33</text>
<text x="137.9" y="144.7">IO32</text>
<text x="142.5" y="147.9">1*24</text>
<text x="142.5" y="145.4">9</text>
<text x="142.5" y="144.1">8</text>
<text x="172.3" y="156.8">MP1</text>
<text x="172.3" y="158.1">MP2</text>
<text x="176.8" y="157.4">MP1</text>
<text x="176.8" y="158.6">MP2</text>
<text x="180.2" y="157.4">1</text>
<text x="180.2" y="158.6">2</text>
<text x="180.2" y="159.9">3</text>
<text x="180.2" y="161.2">4</text>
<text x="183.2" y="156.8">1</text>
<text x="183.2" y="158.1">2</text>
<text x="183.2" y="159.3">3</text>
<text x="183.2" y="160.6">4</text>
<text x="172.3" y="173.3">MP1</text>
<text x="176.8" y="173.9">MP1</text>
<text x="180.2" y="173.9">1</text>
<text x="183.2" y="173.3">1</text>
<text x="16.4" y="178.4">4</text>
<text x="19.4" y="178.9">4</text>
<text x="29.1" y="178.9">2</text>
<text x="32.1" y="178.4">2</text>
<text x="172.3" y="174.6">MP2</text>
<text x="176.8" y="175.1">MP2</text>
<text x="180.2" y="175.1">2</text>
<text x="180.2" y="176.4">3</text>
<text x="180.2" y="177.7">4</text>
<text x="183.2" y="174.6">2</text>
<text x="183.2" y="175.8">3</text>
<text x="183.2" y="177.1">4</text>
<text x="16.4" y="182.2">3</text>
<text x="19.4" y="182.7">3</text>
<text x="29.1" y="182.7">1</text>
<text x="32.1" y="182.2">1</text>
<text x="176.4" y="191.1">1</text>
<text x="179.4" y="191.6">1</text>
<text x="176.4" y="192.3">2</text>
<text x="176.4" y="193.6">3</text>
<text x="179.4" y="192.9">2</text>
<text x="179.4" y="194.2">3</text>
<text x="116.7" y="215.2">1</text>
<text x="119.7" y="215.8">ENABLE</text>
<text x="127" y="213.2">VMOT</text>
<text x="127.8" y="212">VDD</text>
<text x="128.7" y="215.8">1A</text>
<text x="132.4" y="215.2">12</text>
<text x="132.4" y="211.4">10</text>
<text x="132.4" y="212.7">16</text>
<text x="116.7" y="216.5">5</text>
<text x="116.7" y="217.7">6</text>
<text x="116.7" y="219">7</text>
<text x="116.7" y="220.3">8</text>
<text x="119.7" y="217">RESET</text>
<text x="119.7" y="218.3">SLEEP</text>
<text x="119.7" y="219.6">STEP</text>
<text x="119.7" y="220.8">DIR</text>
<text x="128.7" y="217">1B</text>
<text x="128.7" y="218.3">2A</text>
<text x="128.7" y="219.6">2B</text>
<text x="132.4" y="216.5">11</text>
<text x="132.4" y="217.7">13</text>
<text x="132.4" y="219">14</text>
<text x="107.9" y="222.8">1</text>
<text x="107.9" y="224.1">3</text>
<text x="107.9" y="225.4">5</text>
<text x="112.1" y="222.8">2</text>
<text x="112.1" y="224.1">4</text>
<text x="112.1" y="225.4">6</text>
<text x="116.7" y="222.8">2</text>
<text x="116.7" y="224.1">3</text>
<text x="116.7" y="225.4">4</text>
<text x="119.7" y="223.4">MS1</text>
<text x="119.7" y="224.6">MS2</text>
<text x="119.7" y="225.9">MS3</text>
<text x="127.7" y="227.2">GND</text>
<text x="132.4" y="226.6">9*2</text>
</g>
<g font-size=".9">
<text x="72.4" y="120.7" transform="rotate(-90 72.4 120.7)">U$1</text>
<text x="72.4" y="129.4" transform="rotate(-90 72.4 129.4)">OLED_0.96_I2C</text>
<text x="146.1" y="213.9" transform="rotate(-90 146.1 213.9)">+</text>
</g>
</svg>
